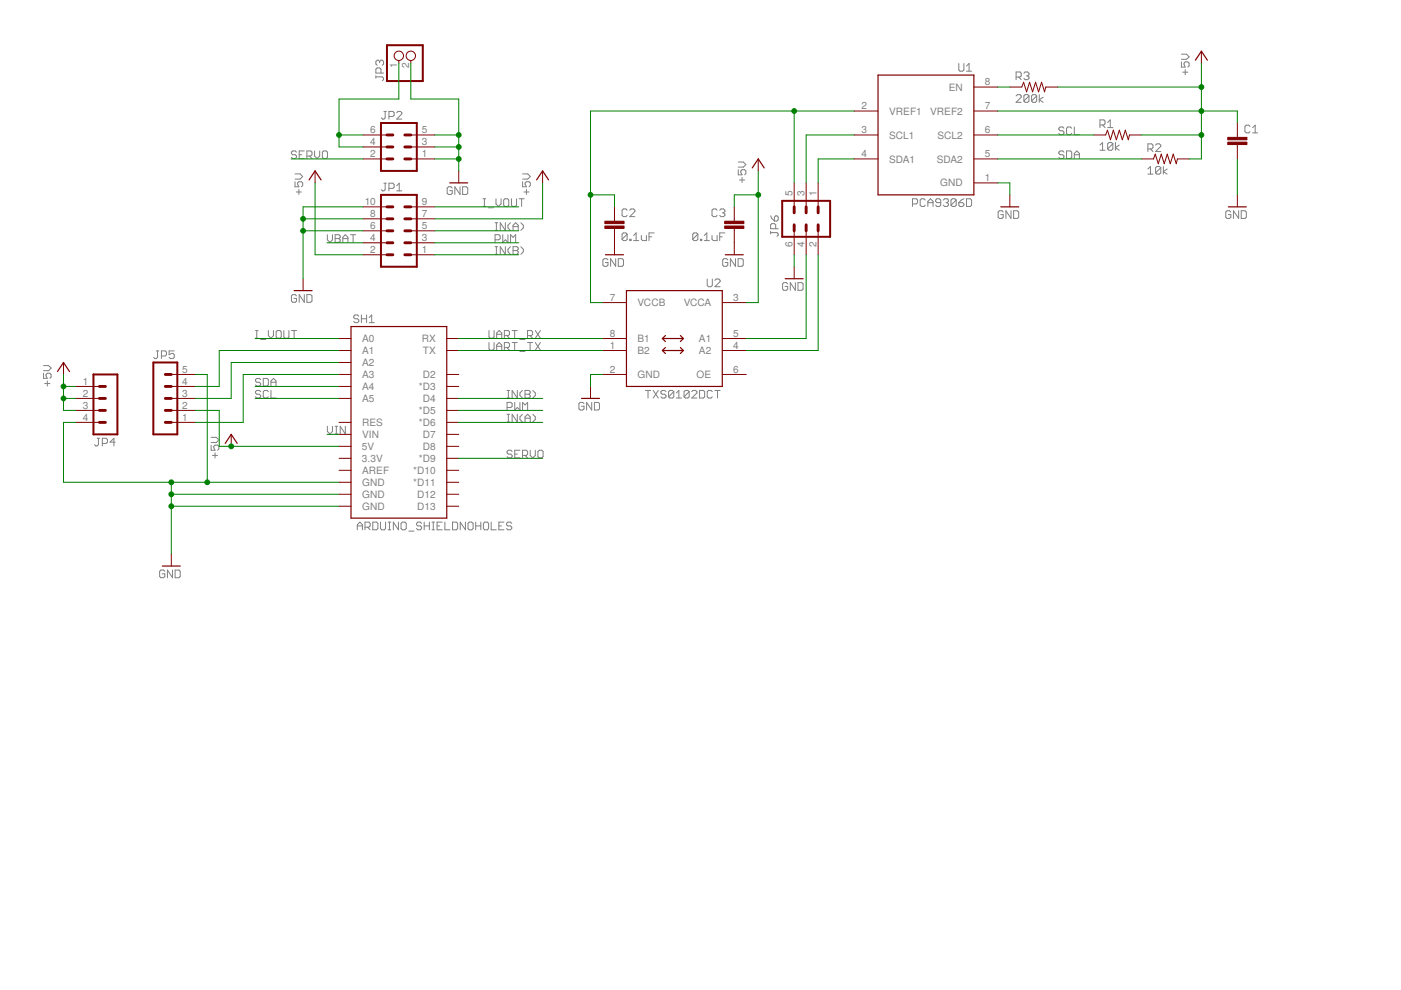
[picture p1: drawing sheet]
<svg xmlns="http://www.w3.org/2000/svg" width="297mm" height="210mm" viewBox="0 0 297 210" stroke-linecap="round" stroke-linejoin="round" font-family="sans-serif">
<g fill="none" stroke="#808080" stroke-width=".21">
<path d="M79.7 16.3h1.3l.3 .3v.2l-.3 .3M79.7 16v.6M80.5 13l.3-.2h.2l.3 .2v.6l-.3 .2M80.5 13l-.3-.2h-.2l-.3 .2v.6l.3 .2M80.5 13v.3M80.8 15.5v-.8l-.3-.3h-.5l-.3 .3v.8h1.6M203.3 13.5v1.3l.2 .3h.6l.3-.3v-1.3M204.9 15.1h1.1M204.9 14l.6-.5v1.6M215.4 16.3h.9l.2-.2v-.6l-.2-.2h-.9v1.6M216 16.3l.5 .6M217.1 15.5l.2-.2h.6l.3 .2v.3l-.3 .3"/>
<path d="M217.6 16.1h.3M217.9 16.1l.3 .2v.3l-.3 .3h-.6l-.2-.3M250.5 13.1v1.1h.8l-.3-.5v-.3l.3-.3h.5l.3 .3v.5l-.3 .3M250.5 11.5h1.1l.5 .5-.5 .6h-1.1M250.8 15.3h1M251.3 14.8v1.1M62.5 38.5v1.1h.9l-.3-.5v-.3l.3-.3h.5l.3 .3v.5l-.3 .3M62.5 36.9h1.1l.6 .5-.6 .6h-1.1M62.9 32.3l-.3-.3h-.5l-.3 .3v.2l.3 .3h.5l.3 .3v.3l-.3 .2h-.5l-.3-.2M63.4 32.8h.6M64.5 32h-1.1v1.6h1.1M65.1 33.1h.8l.2-.3v-.5l-.2-.3h-.8v1.6"/>
<path d="M65.6 33.1l.5 .5M66.7 32v1.1l.5 .5 .6-.5v-1.1M68.6 32h.6l.2 .3v1.1l-.2 .2h-.6l-.3-.2v-1.1zM81.4 38.8h.5M81.4 23.6h.5M81.7 38.8v1.4l-.3 .3h-.3l-.3-.3M81.7 23.6v1.4l-.3 .3h-.3l-.3-.3M82.5 39.9h.8l.3-.2v-.6l-.3-.3h-.8v1.7M82.5 24.7h.8l.3-.3v-.5l-.3-.3h-.8v1.7M84.1 39.4l.5-.6v1.7M84.1 23.9l.3-.3h.5l.3 .3v.3l-1.1 1.1h1.1M95.9 39.9l-.3-.3h-.5l-.3 .3v1.1l.3 .2h.5l.3-.2v-.6h-.5"/>
<path d="M97.5 39.6v1.6l-1.1-1.6v1.6M98.1 39.6h.8l.3 .3v1.1l-.3 .2h-.8zM110.8 38.5v1.1h.8l-.3-.5v-.3l.3-.3h.6l.2 .3v.5l-.2 .3M110.8 36.9h1.1l.5 .5-.5 .6h-1.1M156.5 36v1.1h.8l-.2-.8 .2-.3h.6l.2 .3v.5l-.2 .3M156.5 34.4h1.1l.5 .5-.5 .5h-1.1M156.8 38.2h1.1M157.3 37.6v1.1M215.4 20.3l.3-.2h.6l.2 .2v.3l-1.1 1.1h1.1M218.2 20.3v1.1l-.3 .3h-.6l-.2-.3M218.2 20.3l-.3-.2h-.6l-.2 .2v1.1M218.2 20.3l-1.1 1.1"/>
<path d="M219.8 20.3v1.1l-.3 .3h-.5l-.3-.3M219.8 20.3l-.3-.2h-.5l-.3 .2v1.1M219.8 20.3l-1.1 1.1M220.3 20.1v1.6M221.2 20.6l-.9 .5 .9 .6M225.6 32.3l-.3-.3h-.5l-.3 .3v.2l.3 .3h.5l.3 .3v.3l-.3 .2h-.5l-.3-.2M225.6 27.2l-.3-.3h-.5l-.3 .3v.3l.3 .2h.5l.3 .3v.3l-.3 .3h-.5l-.3-.3M226.1 32h.8l.3 .3v1.1l-.3 .2h-.8zM227.2 27.2l-.3-.3h-.5l-.3 .3v1.1l.3 .3h.5l.3-.3M227.8 32.8h1.1M227.8 26.9v1.7h1.1M227.8 33.6v-1.1l.5-.5 .6 .5v1.1"/>
<path d="M233.2 30.8l.6-.6v1.7M233.2 31.9h1.1M233.2 26.5h.8l.3-.3v-.5l-.3-.3h-.8v1.7M233.8 26.5l.5 .6M234.8 26l.6-.6v1.7M234.8 27.1h1.1M235.9 30.5v1.1l-.2 .3h-.6l-.3-.3M235.9 30.5l-.2-.3h-.6l-.3 .3v1.1M235.9 30.5l-1.1 1.1M236.5 30.2v1.7M237.3 30.8l-.8 .5 .8 .6M243.4 36.9h1.1"/>
<path d="M243.4 35.8l.5-.5v1.6M243.4 31.6h.8l.3-.3v-.5l-.3-.3h-.8v1.6M243.9 31.6l.6 .5M245 30.8l.3-.3h.5l.3 .3v.2l-1.1 1.1h1.1M246.1 35.6v1.1l-.3 .2h-.5l-.3-.2M246.1 35.6l-.3-.3h-.5l-.3 .3v1.1M246.1 35.6l-1.1 1.1M246.7 35.3v1.6M247.5 35.8l-.8 .6 .8 .5M265 26.8l-.2-.3h-.6l-.3 .3v1.1l.3 .3h.6l.2-.3M265.6 28.2h1.1M265.6 27.1l.5-.6v1.7"/>
<path d="M62.8 40.7h1.1M63.4 40.2v1M69.4 49.8v1l.6 .6 .5-.6v-1M71.1 49.8h.8l.2 .2v.3l-.2 .3 .2 .2v.3l-.2 .3h-.8zM71.1 50.6h.8M72.7 50.6h1.1M72.7 51.4v-1.1l.5-.5 .6 .5v1.1M74.3 49.8h1.1M74.9 49.8v1.6M84.1 40.5h1.1M102.4 42.1h.6M102.4 43.8h.6"/>
<path d="M102.7 42.1v1.7M103.5 44h1.1M105 50.8h.8l.2-.2v-.6l-.2-.2h-.8v1.6M105 53.9h.5M105 52.3h.5M105 48.9h.5M105 47.2h.5M105.2 42.1v1.1l.5 .6 .5-.6v-1.1M105.2 47.2v1.7M105.2 52.3v1.6M106.6 49.8v1.6l.5-.6 .6 .6v-1.6M107.1 42.1h.5l.3 .3v1.1l-.3 .3h-.5l-.3-.3v-1.1z"/>
<path d="M107.1 47.2v1.7l-1-1.7v1.7M107.1 52.3v1.6l-1-1.6v1.6M108.2 52.3l-.5 .6v.5l.5 .5M108.2 47.2l-.5 .6v.5l.5 .6M108.2 51.4v-1.6l.6 .5 .5-.5v1.6M108.4 42.1v1.4l.3 .3h.5l.3-.3v-1.4M108.8 52.3h.8l.3 .3v.3l-.3 .2 .3 .3v.3l-.3 .2h-.8zM108.8 48.9v-1.1l.5-.6 .6 .6v1.1M108.8 53.1h.8M108.8 48h1.1M110.1 42.1h1M110.4 52.3l.6 .6v.5l-.6 .5"/>
<path d="M110.4 47.2l.6 .6v.5l-.6 .6M110.6 42.1v1.7M111.1 40.7h1.1M111.6 40.2v1M128.9 55.1l-.3-.3h-.5l-.3 .3v1.1l.3 .3h.5l.3-.3v-.5h-.5M130.5 54.8v1.7l-1-1.7v1.7M131.1 54.8h.8l.3 .3v1.1l-.3 .3h-.8zM133 44.6l-.3-.3h-.5l-.3 .3v1.1l.3 .2h.5l.3-.2M133 49.7l-.3-.3h-.5l-.3 .3v1M133 49.7v1l-.3 .3h-.5l-.3-.3M133 49.7l-1.1 1M133.5 50.7h.3v.3h-.3z"/>
<path d="M133.5 44.6l.3-.3h.5l.3 .3v.3l-1.1 1h1.1M134.3 51h1.1M134.3 49.9l.6-.5v1.6M136 49.9v.8l.2 .3h.9v-1.1M137.6 50.2h.6M138.7 49.4h-1.1v1.6M148 49.7l-.3-.3h-.6l-.2 .3v1M148 49.7v1l-.3 .3h-.6l-.2-.3M148 49.7l-1.1 1M148.5 50.7h.3v.3h-.3zM149.3 51h1.1M149.3 49.9l.6-.5v1.6"/>
<path d="M149.9 59.2v1.3l.3 .3h.5l.3-.3v-1.3M151 49.9v.8l.2 .3h.8v-1.1M151.6 59.4l.2-.2h.6l.3 .2v.3l-1.1 1.1h1.1M152 44.6l-.2-.3h-.6l-.2 .3v1.1l.2 .2h.6l.2-.2M152.6 50.2h.5M152.6 44.6l.3-.3h.5l.3 .3v.3l-.3 .2M153.1 45.1h.3M153.4 45.1l.3 .3v.3l-.3 .2h-.5l-.3-.2M153.7 49.4h-1.1v1.6M154.3 55.1l-.3-.3h-.5l-.3 .3v1.1l.3 .3h.5l.3-.3v-.5h-.5M155.9 54.8v1.7l-1-1.7v1.7M156.5 54.8h.8l.3 .3v1.1l-.3 .3h-.8z"/>
<path d="M163.4 49.3h1.3l.3 .3v.2l-.3 .3M163.4 49v.6M163.4 45.8l.2 .5 .6 .6M164.2 46l.3-.2h.2l.3 .2v.6l-.3 .3h-.5zM164.5 48.5v-.8l-.3-.3h-.6l-.2 .3v.8h1.6M168.6 59.9v1.7l-1-1.7v1.7M169.2 59.9h.8l.3 .3v1.1l-.3 .3h-.8zM193.5 43.2h.8l.2-.2v-.6l-.2-.3h-.8v1.7M196.2 42.4l-.3-.3h-.5l-.3 .3v1.1l.3 .3h.5l.3-.3M196.7 43.8v-1.1l.6-.6 .5 .6v1.1M196.7 43h1.1M199.5 43h-.9l-.2-.3v-.3l.2-.3h.6l.3 .3v1.1l-.3 .3h-.6l-.2-.3"/>
<path d="M200 42.4l.3-.3h.5l.3 .3v.3l-.3 .3M200.6 43h.2M200.8 43l.3 .2v.3l-.3 .3h-.5l-.3-.3M202.7 42.4l-.2-.3h-.6l-.3 .3v1.1M202.7 42.4v1.1l-.2 .3h-.6l-.3-.3M202.7 42.4l-1.1 1.1M203.3 43h.8l.3 .2v.3l-.3 .3h-.6l-.2-.3zM204.4 42.1l-.6 .3-.5 .6M204.9 42.1h.8l.3 .3v1.1l-.3 .3h-.8zM212.7 45l-.3-.3h-.5l-.3 .3v1l.3 .3h.5l.3-.3v-.5h-.5M214.4 44.7v1.6l-1.1-1.6v1.6M214.9 44.7h.8l.3 .3v1l-.3 .3h-.8z"/>
<path d="M261 45l-.3-.3h-.5l-.3 .3v1l.3 .3h.5l.3-.3v-.5h-.6M262.6 44.7v1.6l-1.1-1.6v1.6M263.2 44.7h.8l.2 .3v1l-.2 .3h-.8zM9.2 79.1v1.1h.8l-.2-.5v-.3l.2-.3h.6l.2 .3v.5l-.2 .3M9.2 77.5h1.1l.5 .5-.5 .6h-1.1M33.1 74.4h.6M33.4 74.4v1.4l-.3 .2h-.2l-.3-.2M34.2 75.5h.8l.3-.3v-.5l-.3-.3h-.8v1.6M36.9 74.4h-1v.8l.8-.3 .2 .3v.6l-.2 .2h-.6l-.2-.2M54.2 71.7h.5M54.2 70.1h.5M54.4 70.1v1.6"/>
<path d="M55.3 72h1M56.9 70.1v1.1l.5 .5 .6-.5v-1.1M58.8 70.1h.6l.2 .3v1l-.2 .3h-.6l-.3-.3v-1zM60.2 70.1v1.3l.3 .3h.5l.3-.3v-1.3M61.8 70.1h1.1M62.4 70.1v1.6M62.9 62.7l-.3-.2h-.5l-.3 .2v1.1l.3 .3h.5l.3-.3v-.5h-.6M64.5 62.5v1.6l-1.1-1.6v1.6M65.1 62.5h.8l.2 .2v1.1l-.2 .3h-.8zM76.1 67.1l-.3-.3h-.5l-.3 .3v.2l.3 .3h.5l.3 .3v.2l-.3 .3h-.5l-.3-.3M76.6 67.6h1.1M76.6 66.8v1.6"/>
<path d="M77.7 66.8v1.6M78.3 68.4h1.1M78.3 67.3l.5-.5v1.6M103.7 70.1v1.3l.2 .3h.6l.3-.3v-1.3M103.7 72.6v1.4l.2 .3h.6l.3-.3v-1.4M105.3 71.7v-1.1l.5-.5 .6 .5v1.1M105.3 74.3v-1.1l.5-.6 .6 .6v1.1M105.3 73.4h1.1M105.3 70.9h1.1M106.9 71.2h.9l.2-.3v-.5l-.2-.3h-.9v1.6M106.9 73.7h.9l.2-.3v-.5l-.2-.3h-.9v1.7M107.5 73.7l.5 .6"/>
<path d="M107.5 71.2l.5 .5M108.6 70.1h1.1M108.6 72.6h1.1M109.1 70.1v1.6M109.1 72.6v1.7M110.2 72h1.1M110.2 74.5h1.1M111.8 71.2h.9l.2-.3v-.5l-.2-.3h-.9v1.6M111.8 72.6h1.1M112.4 72.6v1.7M112.4 71.2l.5 .5M113.5 72.6l1.1 1.7"/>
<path d="M113.5 70.1l1.1 1.6M114.6 72.6l-1.1 1.7M114.6 70.1l-1.1 1.6M167 60.2l-.3-.3h-.5l-.3 .3v1.1l.3 .3h.5l.3-.3v-.6h-.5M9.5 81.3h1.1M10 80.8v1.1M20.6 92.9h.5M20.9 92.9v1.4l-.3 .3h-.3l-.3-.3M21.7 94h.8l.3-.3v-.5l-.3-.3h-.8v1.7M24.4 93.7h-1.1l.9-.8v1.7M44.8 94.4v1.1h.8l-.3-.6v-.3l.3-.2h.5l.3 .2v.6l-.3 .3M44.8 92.7h1.1l.5 .6-.5 .5h-1.1"/>
<path d="M45 96.6h1.1M45.6 96v1.1M55.3 83l-.3-.2h-.6l-.2 .2v.3l.2 .3h.6l.3 .3v.2l-.3 .3h-.6l-.2-.3M55.3 80.5l-.3-.3h-.6l-.2 .3v.3l.2 .2h.6l.3 .3v.3l-.3 .3h-.6l-.2-.3M55.8 80.2h.8l.3 .3v1.1l-.3 .3h-.8zM56.9 83l-.3-.2h-.5l-.3 .2v1.1l.3 .3h.5l.3-.3M57.4 82.8v1.6h1.1M57.4 81h1.1M57.4 81.9v-1.1l.6-.6 .5 .6v1.1M69.4 90.4v1.1l.6 .5 .5-.5v-1.1M71.1 92h.5M71.1 90.4h.5"/>
<path d="M71.3 90.4v1.6M73.2 90.4v1.6l-1.1-1.6v1.6M107.5 82.8h.6M107.5 84.4h.6M107.5 86.4h.8l.3-.3v-.5l-.3-.3h-.8v1.6M107.5 89.5h.6M107.5 87.8h.6M107.8 82.8v1.6M107.8 87.8v1.7M108.6 95.7l-.3-.2h-.5l-.3 .2v.3l.3 .3h.5l.3 .3v.2l-.3 .3h-.5l-.3-.3M109.1 85.3v1.6l.6-.5 .5 .5v-1.6M109.1 96.3h.6"/>
<path d="M109.7 82.8v1.6l-1.1-1.6v1.6M109.7 87.8v1.7l-1.1-1.7v1.7M110.2 95.5h-1.1v1.6h1.1M110.8 82.8l-.6 .5v.6l.6 .5M110.8 87.8l-.6 .6v.5l.6 .6M110.8 96.6h.8l.3-.3v-.6l-.3-.2h-.8v1.6M110.8 86.9v-1.6l.5 .6 .6-.6v1.6M111.3 82.8h.8l.3 .2v.3l-.3 .3 .3 .3v.2l-.3 .3h-.8zM111.3 89.5v-1.1l.6-.6 .5 .6v1.1M111.3 83.6h.8M111.3 88.7h1.1M111.3 96.6l.6 .5"/>
<path d="M112.4 95.5v1.1l.6 .5 .5-.5v-1.1M113 82.8l.5 .5v.6l-.5 .5M113 87.8l.5 .6v.5l-.5 .6M114.3 95.5h.6l.2 .2v1.1l-.2 .3h-.6l-.3-.3v-1.1zM123.8 85.6l-.3-.3h-.5l-.3 .3v1.1l.3 .2h.5l.3-.2v-.6h-.5M125.5 85.3v1.6l-1.1-1.6v1.6M126 85.3h.8l.3 .3v1.1l-.3 .2h-.8zM136.8 82.8h1.1M137.4 82.8v1.6M138.5 82.8l1.1 1.6M139.6 82.8l-1.1 1.6M141.2 83l-.3-.2h-.5l-.3 .2v.3l.3 .3h.5l.3 .3v.2l-.3 .3h-.5l-.3-.3"/>
<path d="M142.9 83l-.3-.2h-.6l-.2 .2v1.1M142.9 83v1.1l-.3 .3h-.6l-.2-.3M142.9 83l-1.1 1.1M143.4 84.4h1.1M143.4 83.3l.5-.5v1.6M146.1 83l-.3-.2h-.5l-.3 .2v1.1M146.1 83v1.1l-.3 .3h-.5l-.3-.3M146.1 83l-1.1 1.1M146.7 83l.2-.2h.6l.3 .2v.3l-1.1 1.1h1.1M148.3 82.8h.8l.3 .2v1.1l-.3 .3h-.8zM151 83l-.3-.2h-.5l-.3 .2v1.1l.3 .3h.5l.3-.3M151.6 82.8h1.1"/>
<path d="M152.1 82.8v1.6M75.8 112.3v-1l.5-.6 .5 .6v1M75.8 111.5h1M77.4 111.8h.8l.3-.3v-.5l-.3-.3h-.8v1.6M77.9 111.8l.6 .5M79 110.7h.8l.3 .3v1.1l-.3 .2h-.8zM80.7 110.7v1.4l.2 .2h.6l.2-.2v-1.4M82.3 110.7h.5M82.3 112.3h.5M82.6 110.7v1.6M84.5 110.7v1.6l-1.1-1.6v1.6M85.3 110.7h.6l.2 .3v1.1l-.2 .2h-.6l-.3-.2v-1.1z"/>
<path d="M86.7 112.6h1.1M89.4 111l-.3-.3h-.5l-.3 .3v.3l.3 .2h.5l.3 .3v.3l-.3 .2h-.5l-.3-.2M89.9 111.5h1.1M89.9 110.7v1.6M91 110.7v1.6M91.6 110.7h.5M91.6 112.3h.5M91.9 110.7v1.6M92.7 111.5h.5M93.8 110.7h-1.1v1.6h1.1M94.3 110.7v1.6h1.1M95.9 110.7h.9l.2 .3v1.1l-.2 .2h-.9z"/>
<path d="M98.7 110.7v1.6l-1.1-1.6v1.6M99.5 110.7h.5l.3 .3v1.1l-.3 .2h-.5l-.3-.2v-1.1zM100.9 111.5h1M100.9 110.7v1.6M101.9 110.7v1.6M102.8 110.7h.5l.3 .3v1.1l-.3 .2h-.5l-.3-.2v-1.1zM104.1 110.7v1.6h1.1M105.8 111.5h.5M106.8 110.7h-1v1.6h1M108.5 111l-.3-.3h-.5l-.3 .3v.3l.3 .2h.5l.3 .3v.3l-.3 .2h-.5l-.3-.2M34.9 121.1l-.2-.2h-.6l-.3 .2v1.1l.3 .3h.6l.2-.3v-.5h-.5M36.6 120.9v1.6l-1.1-1.6v1.6"/>
<path d="M37.1 120.9h.9l.2 .2v1.1l-.2 .3h-.9z"/>
</g>
<g fill="none" stroke="#800000" stroke-width=".25">
<path d="M186.2 15.9h20.3v25.4h-20.3zM253.4 12.8l1.3-1.9 1.3 1.9M65.5 38.1l1.3-1.9 1.3 1.9M95.4 38.8h3.8M113.8 38.1l1.2-1.9 1.3 1.9M159.5 35.6l1.3-1.9 1.2 1.9M128.4 54h3.8M153.8 54h3.8M166.5 59.1h3.8M212.2 43.9h3.8M260.4 43.9h3.8M12.2 78.8l1.3-1.9 1.2 1.9"/>
<path d="M62.4 61.6h3.8M74.4 69.2h20.3v40.7h-20.3zM132.8 61.6h20.3v20.3h-20.3zM140.4 71.8l.7 .6M140.4 71.8h4.5M140.4 74.3l.7 .7M140.4 74.3h4.5M141.1 71.1l-.7 .7M141.1 73.7l-.7 .6M144.3 71.1l.6 .7M144.3 73.7l.6 .6M144.9 71.8l-.6 .6"/>
<path d="M144.9 74.3l-.6 .7M47.8 94l1.2-1.9 1.3 1.9M123.3 84.5h3.8M34.4 120h3.8"/>
</g>
<g fill="none" stroke="#800000" stroke-width=".21">
<path d="M84.6 12.8v.6M87.1 12.8v.6M206.5 18.5h5.1M214.1 18.5h2.5l.4-1.1 .7 2.1 .6-2.1 .6 2.1 .7-2.1 .6 2.1 .6-2.1 .7 2.1 .2-1h2.6M254.7 10.9v2.5M66.8 36.2v2.6M77 33.7h5M77 31.2h5M77 28.6h5M87.1 33.7h5.1M87.1 31.2h5.1M87.1 28.6h5.1"/>
<path d="M97.3 36.2v2.6M115 36.2v2.6M160.8 33.7v2.5M168.4 38.8v5.1M170.9 38.8v5.1M173.5 38.8v5.1M181.1 33.7h5.1M181.1 28.6h5.1M181.1 23.5h5.1M206.5 33.7h5.1M206.5 28.6h5.1M206.5 23.5h5.1"/>
<path d="M206.5 38.8h5.1M231.9 28.6h2.5l.4-1 .6 2 .7-2 .6 2 .6-2 .7 2 .6-2 .6 2 .3-1h2.5M242 33.7h2.6l.3-1 .7 2 .6-2 .6 2 .7-2 .6 2 .7-2 .6 2 .2-1h2.6M262.3 26.1v3M262.3 30.6v3.1M64.3 59.1v2.5M77 54h5M77 51.5h5M77 48.9h5M77 46.4h5M77 43.9h5M87.1 54h5.1"/>
<path d="M87.1 51.5h5.1M87.1 48.9h5.1M87.1 46.4h5.1M87.1 43.9h5.1M130.3 43.9v3M130.3 48.4v5.6M155.7 43.9v3M155.7 48.4v5.6M168.4 48.9v5.1M168.4 56.6v2.5M170.9 48.9v5.1M173.5 48.9v5.1"/>
<path d="M214.1 41.3v2.6M262.3 41.3v2.6M13.5 76.9v2.5M36.3 79.4h5.1M71.9 71.8h2.5M71.9 74.3h2.5M71.9 79.4h2.5M71.9 76.9h2.5M94.7 71.8h2.6M94.7 74.3h2.6M94.7 79.4h2.6M127.7 71.8h5.1"/>
<path d="M127.7 74.3h5.1M127.7 79.4h5.1M127.7 64.2h5.1M153.1 71.8h5.1M153.1 74.3h5.1M153.1 79.4h5.1M153.1 64.2h5.1M16 81.9h5.1M16 84.5h5.1M16 87h5.1M16 89.6h5.1M36.3 81.9h5.1"/>
<path d="M36.3 84.5h5.1M36.3 87h5.1M36.3 89.6h5.1M49 92.1v2.5M71.9 81.9h2.5M71.9 84.5h2.5M71.9 89.6h2.5M71.9 92.1h2.5M71.9 94.6h2.5M71.9 97.2h2.5M71.9 99.7h2.5M94.7 81.9h2.6"/>
<path d="M94.7 84.5h2.6M94.7 87h2.6M94.7 89.6h2.6M94.7 92.1h2.6M94.7 94.6h2.6M94.7 97.2h2.6M94.7 99.7h2.6M125.2 81.9v2.6M36.3 117.5v2.5M71.9 102.3h2.5M71.9 104.8h2.5M71.9 107.3h2.5"/>
<path d="M94.7 102.3h2.6M94.7 104.8h2.6M94.7 107.3h2.6"/>
<circle cx="84.6" cy="11.8" r=".99"/>
<circle cx="87.1" cy="11.8" r=".99"/>
</g>
<path d="M82 9.6h7.6v7.6h-7.6zM80.8 26.1h7.6v10.1h-7.6zM80.8 41.3h7.6v15.3h-7.6zM165.8 42.6h10.2v7.6h-10.2zM19.8 79.4h5.1v12.7h-5.1zM32.5 76.9h5.1v15.2h-5.1z" fill="none" stroke="#800000" stroke-width=".42"/>
<g fill="none" stroke="#800000" stroke-width=".61">
<path d="M82 28.6h1.3M82 31.2h1.3M82 33.7h1.3M85.8 28.6h1.3M85.8 31.2h1.3M85.8 33.7h1.3M82 43.9h1.3M82 46.4h1.3M82 48.9h1.3M82 51.5h1.3M82 54h1.3M85.8 43.9h1.3"/>
<path d="M85.8 46.4h1.3M85.8 48.9h1.3M85.8 51.5h1.3M85.8 54h1.3M168.4 43.9v1.2M168.4 47.7v1.2M170.9 43.9v1.2M170.9 47.7v1.2M173.5 43.9v1.2M173.5 47.7v1.2M35.1 79.4h1.2M21.1 87h1.3"/>
<path d="M21.1 84.5h1.3M21.1 81.9h1.3M21.1 89.6h1.3M35.1 87h1.2M35.1 84.5h1.2M35.1 81.9h1.2M35.1 89.6h1.2"/>
</g>
<g fill="#800000" stroke="#800000" stroke-width=".21">
<path d="M260.3 30.1h4.1v.5h-4.1z"/>
<path d="M260.3 29.1h4.1v.5h-4.1z"/>
<path d="M128.2 47.9h4.1v.5h-4.1z"/>
<path d="M128.2 46.9h4.1v.5h-4.1z"/>
<path d="M153.6 47.9h4.1v.5h-4.1z"/>
<path d="M153.6 46.9h4.1v.5h-4.1z"/>
</g>
<g fill="none" stroke="#008000" stroke-width=".21">
<path d="M84.6 13.4v7.6h-12.7v10.2h5.1M87.1 13.4v7.6h10.2v15.2M211.6 18.5h2.5M224.3 18.5h30.4M254.7 13.4v20.3h-2.5M61.7 33.7h15.3M66.8 38.8v15.2h10.2M71.9 28.6h5.1M92.2 33.7h5.1M92.2 31.2h5.1M92.2 28.6h5.1M115 38.8v7.6h-22.8"/>
<path d="M160.8 36.2v28h-2.6M168.4 23.5v15.3M181.1 33.7h-7.6v5.1M181.1 28.6h-10.2v10.2M181.1 23.5h-55.9v40.7h2.5M211.6 33.7h30.4M211.6 28.6h20.3M211.6 38.8h2.5v2.5M211.6 23.5h50.7v2.6M242 28.6h12.7M262.3 33.7v7.6M64.3 48.9h12.7"/>
<path d="M64.3 46.4h12.7M69.3 51.5h7.7M77 43.9h-12.7v15.2M92.2 48.9h17.8M92.2 43.9h17.8M92.2 51.5h17.8M92.2 54h17.8M125.2 41.3h5.1v2.6M160.8 41.3h-5.1v2.6M168.4 54v2.6M170.9 54v17.8h-12.7M173.5 54v20.3h-15.3"/>
<path d="M13.5 79.4v7.6h2.5M41.4 79.4h2.5v22.9M54.1 71.8h17.8M71.9 79.4h-20.3v10.2h-10.2M71.9 76.9h-22.9v7.6h-7.6M71.9 74.3h-25.4v7.6h-5.1M97.3 71.8h30.4M97.3 74.3h30.4M127.7 79.4h-2.5v2.5M13.5 84.5h2.5M13.5 81.9h2.5M16 89.6h-2.5v12.7h58.4"/>
<path d="M41.4 87h5.1v7.6h25.4M54.1 84.5h17.8M54.1 81.9h17.8M69.3 92.1h2.6M97.3 89.6h17.7M97.3 84.5h17.7M97.3 87h17.7M97.3 97.2h17.7M36.3 102.3v15.2M36.3 107.3h35.6M36.3 104.8h35.6"/>
</g>
<g fill="#008000" stroke="#008000" stroke-width=".21">
<circle cx="64.3" cy="48.9" r=".51"/>
<circle cx="64.3" cy="46.4" r=".51"/>
<circle cx="36.3" cy="107.3" r=".51"/>
<circle cx="36.3" cy="104.8" r=".51"/>
<circle cx="36.3" cy="102.3" r=".51"/>
<circle cx="43.9" cy="102.3" r=".51"/>
<circle cx="97.3" cy="33.7" r=".51"/>
<circle cx="97.3" cy="31.2" r=".51"/>
<circle cx="97.3" cy="28.6" r=".51"/>
<circle cx="49" cy="94.6" r=".51"/>
<circle cx="13.5" cy="84.5" r=".51"/>
<circle cx="13.5" cy="81.9" r=".51"/>
<circle cx="254.7" cy="28.6" r=".51"/>
<circle cx="254.7" cy="23.5" r=".51"/>
<circle cx="254.7" cy="18.5" r=".51"/>
<circle cx="160.8" cy="41.3" r=".51"/>
<circle cx="71.9" cy="28.6" r=".51"/>
<circle cx="168.4" cy="23.5" r=".51"/>
<circle cx="125.2" cy="41.3" r=".51"/>
</g>
<g font-size="2.1" fill="#808080">
<text x="84.2" y="14.4" transform="rotate(-90 84.2 14.4)">1</text>
<text x="86.8" y="14.4" transform="rotate(-90 86.8 14.4)">2</text>
<text x="182.6" y="23.2">2</text>
<text x="201.1" y="19.2">EN</text>
<text x="208.8" y="18.1">8</text>
<text x="208.8" y="23.2">7</text>
<text x="78.5" y="28.3">6</text>
<text x="89.4" y="28.3">5</text>
<text x="182.6" y="28.3">3</text>
<text x="188.5" y="29.4">SCL1</text>
<text x="188.5" y="24.3">VREF1</text>
<text x="197.2" y="24.3">VREF2</text>
<text x="198.8" y="29.4">SCL2</text>
<text x="208.8" y="28.3">6</text>
<text x="78.5" y="33.3">2</text>
<text x="78.5" y="30.8">4</text>
<text x="89.4" y="33.3">1</text>
<text x="89.4" y="30.8">3</text>
<text x="182.6" y="33.3">4</text>
<text x="188.5" y="34.5">SDA1</text>
<text x="198.6" y="34.5">SDA2</text>
<text x="208.8" y="33.3">5</text>
<text x="168" y="41.5" transform="rotate(-90 168 41.5)">5</text>
<text x="170.6" y="41.5" transform="rotate(-90 170.6 41.5)">3</text>
<text x="173.1" y="41.5" transform="rotate(-90 173.1 41.5)">1</text>
<text x="199.3" y="39.5">GND</text>
<text x="208.8" y="38.4">1</text>
<text x="77.3" y="43.5">10</text>
<text x="78.5" y="46">8</text>
<text x="89.4" y="46">7</text>
<text x="89.4" y="43.5">9</text>
<text x="78.5" y="53.7">2</text>
<text x="78.5" y="51.1">4</text>
<text x="78.5" y="48.6">6</text>
<text x="89.4" y="53.7">1</text>
<text x="89.4" y="51.1">3</text>
<text x="89.4" y="48.6">5</text>
<text x="168" y="52.5" transform="rotate(-90 168 52.5)">6</text>
<text x="170.6" y="52.5" transform="rotate(-90 170.6 52.5)">4</text>
<text x="173.1" y="52.5" transform="rotate(-90 173.1 52.5)">2</text>
<text x="129.3" y="63.8">7</text>
<text x="135.2" y="64.9">VCCB</text>
<text x="145" y="64.9">VCCA</text>
<text x="155.5" y="63.8">3</text>
<text x="129.3" y="71.4">8</text>
<text x="155.5" y="71.4">5</text>
<text x="76.8" y="72.5">A0</text>
<text x="76.8" y="75.1">A1</text>
<text x="76.8" y="77.6">A2</text>
<text x="89.4" y="72.5">RX</text>
<text x="89.6" y="75.1">TX</text>
<text x="129.3" y="74">1</text>
<text x="135.2" y="72.5">B1</text>
<text x="135.2" y="75.1">B2</text>
<text x="148.2" y="72.5">A1</text>
<text x="148.2" y="75.1">A2</text>
<text x="155.5" y="74">4</text>
<text x="17.6" y="81.6">1</text>
<text x="38.7" y="81.6">4</text>
<text x="38.7" y="79">5</text>
<text x="76.8" y="80.2">A3</text>
<text x="76.8" y="82.7">A4</text>
<text x="88.8" y="82.7">*D3</text>
<text x="89.7" y="80.2">D2</text>
<text x="129.3" y="79">2</text>
<text x="135.2" y="80.2">GND</text>
<text x="147.7" y="80.2">OE</text>
<text x="155.5" y="79">6</text>
<text x="17.6" y="84.1">2</text>
<text x="17.6" y="86.7">3</text>
<text x="17.6" y="89.2">4</text>
<text x="38.7" y="89.2">1</text>
<text x="38.7" y="86.7">2</text>
<text x="38.7" y="84.1">3</text>
<text x="76.8" y="85.2">A5</text>
<text x="88.8" y="87.8">*D5</text>
<text x="89.7" y="85.2">D4</text>
<text x="76.7" y="95.4">5V</text>
<text x="76.8" y="92.9">VIN</text>
<text x="76.8" y="90.3">RES</text>
<text x="88.8" y="90.3">*D6</text>
<text x="89.7" y="92.9">D7</text>
<text x="89.7" y="95.4">D8</text>
<text x="76.7" y="97.9">3.3V</text>
<text x="76.8" y="100.5">AREF</text>
<text x="87.6" y="100.5">*D10</text>
<text x="88.8" y="97.9">*D9</text>
<text x="76.8" y="103">GND</text>
<text x="76.8" y="105.5">GND</text>
<text x="87.6" y="103">*D11</text>
<text x="88.5" y="105.5">D12</text>
<text x="76.8" y="108.1">GND</text>
<text x="88.5" y="108.1">D13</text>
</g>
</svg>
